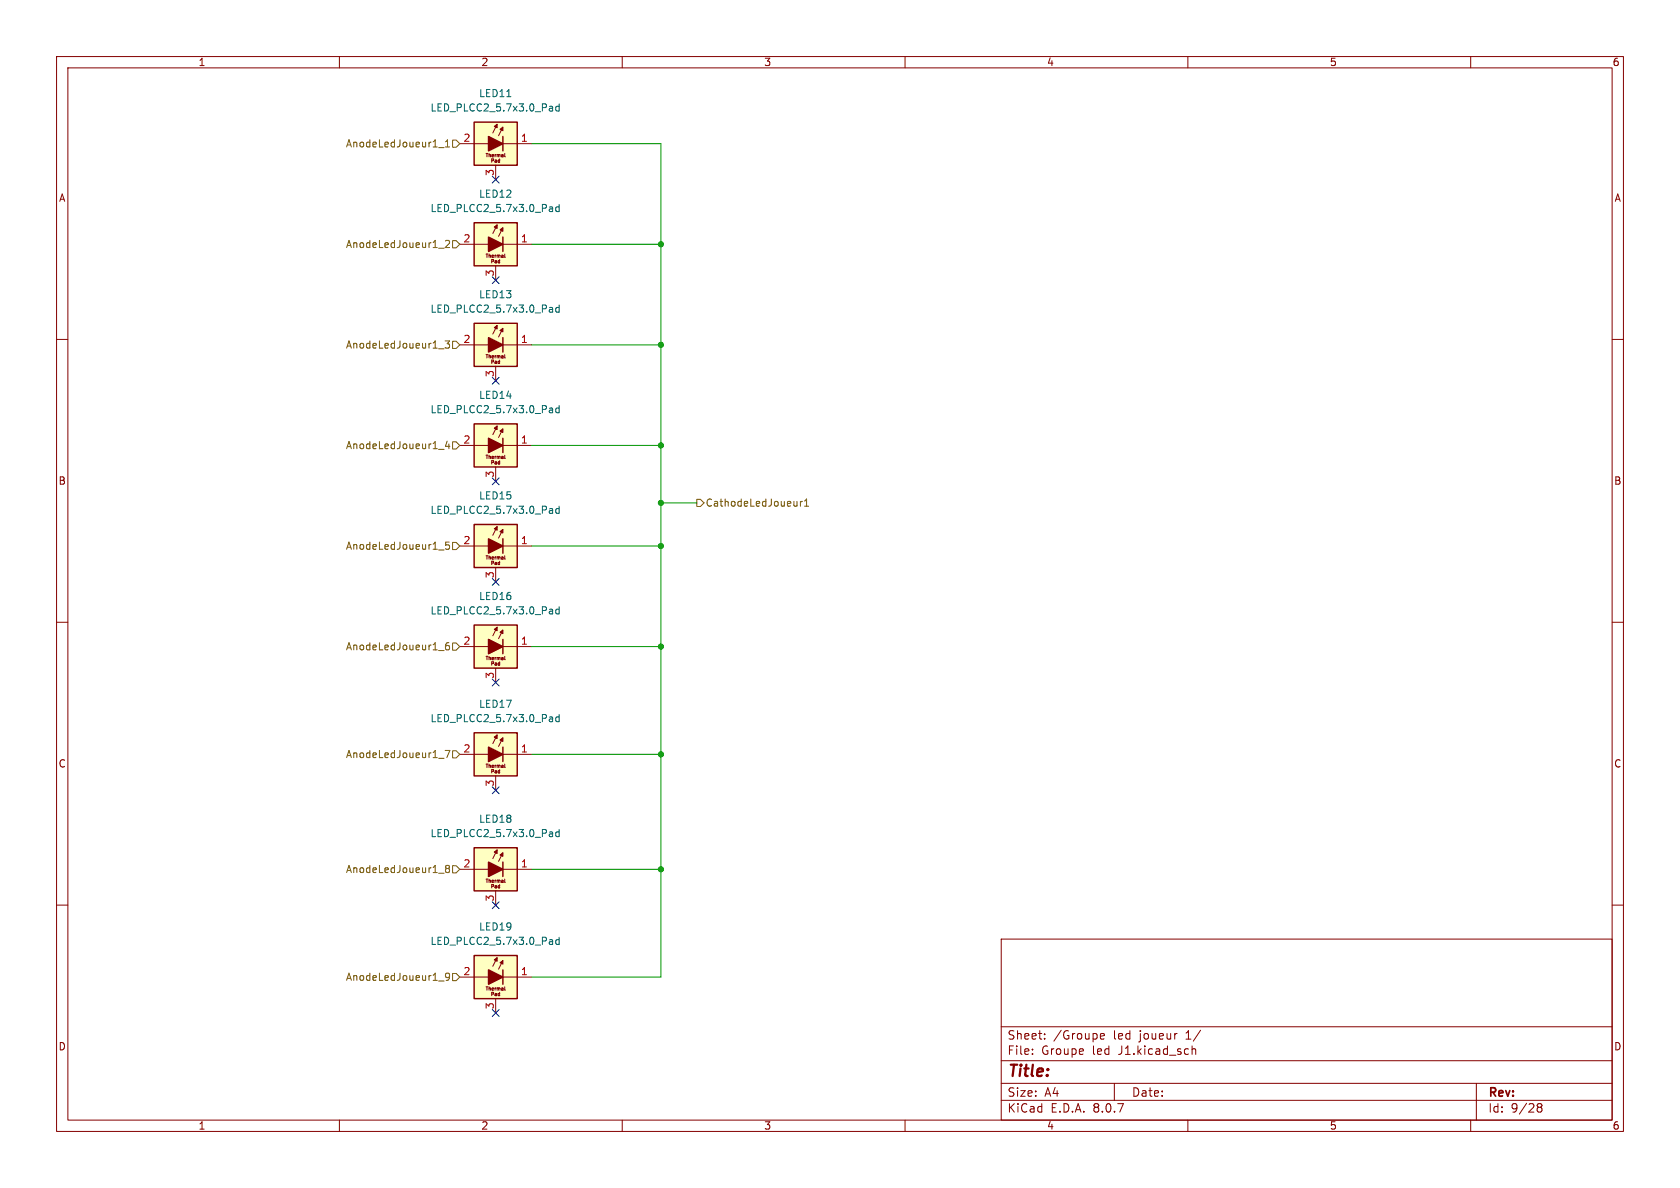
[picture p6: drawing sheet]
<svg xmlns="http://www.w3.org/2000/svg" width="297mm" height="210mm" viewBox="0 0 297 210" stroke-linecap="round" stroke-linejoin="round" font-family="sans-serif">
<g fill="none" stroke="#840000" stroke-width=".18">
<path d="M10 10h277v190h-277zM12 12h273v186h-273zM60 10v2M110 10v2M160 10v2M210 10v2M260 10v2M10 60h2M285 60h2M10 110h2M285 110h2M10 160h2"/>
<path d="M177 166h108v32h-108zM285 160h2M60 198v2M110 198v2M160 198v2M177 194.5h108M177 191.5h108M177 187.5h108M177 181.5h108M182.5 186.3v.1M182.5 185.5v.1M184.7 183.6v.1"/>
<path d="M184.7 182.8v.1M194.5 183.2l.7-.1v-.3l-.5-.1-.2 .2 .1 .7h.6M197 191.5v3M210 198v2M210.7 184.9v1.5M210.7 185.5l.3-.1 .3 .1 .1 .9M260 198v2M261 191.5v6.5M271.7 195.5l.3 .2M271.7 195.4l.3-.3 .5 .1 .1 .3-.3 .2M272 195.7h.3M272 195.7l-.3 .3"/>
<path d="M272.3 195.7l.3 .3-.1 .5-.5 .1-.3-.3"/>
</g>
<path d="M83.8 149.9h7.6v7.6h-7.6z" fill="#ffffc2"/>
<g fill="none" stroke="#840000" stroke-width=".18">
<path d="M81.3 153.7h5.1M85.9 155.4h.4M86.1 155.4v.6M86.5 155.4v.6M86.5 155.7l.2-.1v.4M86.9 156.7l.3-.1v-.2h-.3v.6M87 155.8l.3-.1-.1-.1-.2 .1v.3h.2M87.5 155.6v.4M87.5 156.6h.3v.3l-.2 .1-.1-.2 .3-.1M87.6 157.5v2.5M87.7 155.6l-.2 .1M87.9 150.2l-.8 1.6"/>
<path d="M87.9 155.6v.4M87.9 155.6l.2 .1M87.9 155.6v.1M88.1 155.7l.3-.1v.4M88.1 155.7v.3M88.3 156.4v.5h-.2v-.3h.2M88.7 155.6h.2v.4M88.9 150.7l-.8 1.6M88.9 153.7h5.1M88.9 155.7l-.2 .2v.1h.2M89.2 155.4l.1 .6"/>
</g>
<path d="M83.8 149.9h7.6v7.6h-7.6zM88.9 152.4v2.5" fill="none" stroke="#840000" stroke-width=".25"/>
<g fill="#840000" stroke="#840000" stroke-width=".18">
<path d="M87.4 150.6l.5-.4v.7z"/>
<path d="M88.4 151.1l.5-.4v.7z"/>
</g>
<path d="M86.4 152.4l2.5 1.3-2.5 1.2z" fill="#840000" stroke="#840000" stroke-width=".25"/>
<path d="M97.5 147.1l.2 .1v.7M97.7 147.8l-.4 .1M97.7 147.4h-.4M98.8 147.1h-.3l-.3 .2 .2 .5h.4M98.8 146.6v1.3" fill="none" stroke="#006464" stroke-width=".18"/>
<path d="M83.8 168.9h7.6v7.6h-7.6z" fill="#ffffc2"/>
<g fill="none" stroke="#840000" stroke-width=".18">
<path d="M81.3 172.7h5.1M85.9 174.4h.4M86.1 174.4v.6M86.5 174.4v.6M86.5 174.7h.2v.3M86.9 175.7h.3v-.2l-.3-.1v.6M87 174.8h.3l-.1-.1h-.2v.3h.2M87.5 174.6v.4M87.5 175.6l.3 .1v.3h-.2l-.1-.2h.3M87.6 176.5v2.6M87.7 174.6l-.2 .2M87.9 169.3l-.8 1.5"/>
<path d="M87.9 174.6v.4M87.9 174.7h.2M87.9 174.7h.1M88.1 174.7h.3v.3M88.1 174.7v.3M88.3 175.4v.6h-.2v-.3l.2-.1M88.7 174.7h.2v.3M88.9 169.8l-.8 1.5M88.9 172.7h5.1M88.9 174.8l-.2 .1v.1h.2M89.2 174.4l.1 .6"/>
</g>
<path d="M83.8 168.9h7.6v7.6h-7.6zM88.9 171.5v2.5" fill="none" stroke="#840000" stroke-width=".25"/>
<g fill="#840000" stroke="#840000" stroke-width=".18">
<path d="M87.4 169.7l.5-.4v.6z"/>
<path d="M88.4 170.2l.5-.4v.6z"/>
</g>
<path d="M86.4 171.5l2.5 1.2-2.5 1.3z" fill="#840000" stroke="#840000" stroke-width=".25"/>
<path d="M97.5 166.1l.2 .2v.6M97.7 166.9h-.4M97.7 166.4l-.4 .1M98.8 166.2l-.3-.1-.3 .2 .2 .6h.4M98.8 165.7v1.2" fill="none" stroke="#006464" stroke-width=".18"/>
<path d="M83.8 129.5h7.6v7.7h-7.6z" fill="#ffffc2"/>
<g fill="none" stroke="#840000" stroke-width=".18">
<path d="M81.3 133.4h5.1M85.9 135.1h.4M86.1 135.1v.6M86.5 135.1v.6M86.5 135.3h.2v.4M86.9 136.4l.3-.1v-.2l-.3-.1v.6M87 135.5l.3-.1-.1-.1-.2 .1v.2h.2M87.5 135.3v.4M87.5 136.3h.3v.3M87.6 137.2v2.5M87.7 135.3l-.2 .1M87.8 136.4l-.3 .1 .1 .1h.2"/>
<path d="M87.9 129.9l-.8 1.5M87.9 135.3v.4M87.9 135.3l.2 .1M87.9 135.3h.1M88.1 135.4l.3-.1v.4M88.1 135.4v.3M88.3 136.3l-.3 .1 .1 .2h.2M88.3 136v.6M88.7 135.3h.2v.4M88.9 130.4l-.8 1.6M88.9 133.4h5.1M88.9 135.4l-.2 .1v.2l.2-.1"/>
<path d="M89.2 135.1l.1 .6"/>
</g>
<path d="M83.8 129.5h7.6v7.7h-7.6zM88.9 132.1v2.5" fill="none" stroke="#840000" stroke-width=".25"/>
<g fill="#840000" stroke="#840000" stroke-width=".18">
<path d="M87.4 130.3l.5-.4v.7z"/>
<path d="M88.4 130.8l.5-.4v.7z"/>
</g>
<path d="M86.4 132.1l2.5 1.3-2.5 1.2z" fill="#840000" stroke="#840000" stroke-width=".25"/>
<path d="M97.5 126.7l.2 .2v.7M97.7 127.5l-.4 .1M97.7 127l-.4 .1M98.8 126.8l-.3-.1-.3 .3 .2 .5h.4M98.8 126.3v1.3" fill="none" stroke="#006464" stroke-width=".18"/>
<path d="M83.8 21.6h7.6v7.6h-7.6z" fill="#ffffc2"/>
<g fill="none" stroke="#840000" stroke-width=".18">
<path d="M81.3 25.4h5.1M85.9 27.1h.4M86.1 27.1v.6M86.5 27.1v.6M86.5 27.4h.2v.3M86.9 28.4h.3v-.3h-.3v.6M87 27.5h.3l-.1-.1h-.2v.3h.2M87.5 27.3v.4M87.5 28.3l.3 .1v.3h-.2l-.1-.2 .3-.1M87.6 29.2v2.6M87.7 27.3l-.2 .1M87.9 22l-.8 1.5"/>
<path d="M87.9 27.4h.2M87.9 27.3v.4M88.1 28.3h.2M88.1 28.3h.1M88.1 27.4h.3v.3M88.1 27.4v.3M88.3 28.1v.6l-.2-.1v-.3M88.7 27.4h.2v.3h-.2v-.2h.2M88.9 22.5l-.8 1.5M88.9 25.4h5.1M89.2 27.1l.1 .6"/>
</g>
<path d="M83.8 21.6h7.6v7.6h-7.6zM88.9 24.1v2.6" fill="none" stroke="#840000" stroke-width=".25"/>
<g fill="#840000" stroke="#840000" stroke-width=".18">
<path d="M87.4 22.4l.5-.4v.6z"/>
<path d="M88.4 22.9l.5-.4v.6z"/>
</g>
<path d="M86.4 24.1l2.5 1.3-2.5 1.3z" fill="#840000" stroke="#840000" stroke-width=".25"/>
<path d="M89.6 17.1h.7M97.5 18.8l.2 .2v.6M97.7 19.6h-.4M97.7 19.1h-.4M98.8 18.8h-.3l-.3 .2 .2 .6h.4M98.8 18.4v1.2" fill="none" stroke="#006464" stroke-width=".18"/>
<path d="M83.8 39.4h7.6v7.6h-7.6z" fill="#ffffc2"/>
<g fill="none" stroke="#840000" stroke-width=".18">
<path d="M87.9 39.8l-.8 1.5M81.3 43.2h5.1M85.9 44.9h.4M86.1 44.9v.6M86.5 44.9v.6M86.5 45.2l.2-.1v.4M86.9 46.2h.3v-.3h-.3v.6M87 45.3l.3-.1-.1-.1-.2 .1v.3h.2M87.5 45.1v.4M87.5 46.1l.3 .1v.2l-.2 .1-.1-.2 .3-.1M87.6 47v2.5M87.7 45.1l-.2 .1"/>
<path d="M87.9 45.1v.4M87.9 45.1l.2 .1M87.9 45.1v.1M88.1 45.2l.3-.1v.4M88.1 45.2v.3M88.3 45.9v.5h-.2v-.3h.2M88.7 45.1h.2v.4M88.9 40.3l-.8 1.5M88.9 43.2h5.1M88.9 45.2l-.2 .2v.1h.2M89.2 44.9l.1 .6"/>
</g>
<path d="M83.8 39.4h7.6v7.6h-7.6zM88.9 41.9v2.6" fill="none" stroke="#840000" stroke-width=".25"/>
<g fill="#840000" stroke="#840000" stroke-width=".18">
<path d="M87.4 40.1l.5-.3v.6z"/>
<path d="M88.4 40.6l.5-.3v.6z"/>
</g>
<path d="M86.4 41.9l2.5 1.3-2.5 1.3z" fill="#840000" stroke="#840000" stroke-width=".25"/>
<path d="M97.5 36.6l.2 .1v.7M97.7 37.3l-.4 .1M97.7 36.9h-.4M98.8 36.6h-.3l-.3 .2 .2 .5h.4M98.8 36.1v1.3" fill="none" stroke="#006464" stroke-width=".18"/>
<path d="M83.8 57.2h7.6v7.6h-7.6z" fill="#ffffc2"/>
<g fill="none" stroke="#840000" stroke-width=".18">
<path d="M87.9 57.5l-.8 1.6M88.9 58l-.8 1.6M81.3 61h5.1M85.9 62.7h.4M86.1 62.7v.6M86.5 62.7v.6M86.5 62.9h.2v.4M86.9 64l.3-.1v-.2h-.3v.6M87 63.1l.3-.1-.1-.1-.2 .1v.3h.2M87.5 62.9v.4M87.5 63.9h.3v.4M87.5 62.9v.1"/>
<path d="M87.6 62.9h-.1M87.6 64.8v2.5M87.7 62.9h-.1M87.8 64l-.3 .1 .1 .2 .2-.1M87.9 62.9v.4M87.9 62.9l.2 .1M87.9 62.9h.1M88.1 63l.3-.1v.4M88.1 63v.3M88.3 63.9l-.3 .1 .1 .2h.2M88.3 63.7v.6M88.7 62.9h.2v.4"/>
<path d="M88.9 61h5.1M88.9 63l-.2 .1v.2h.2M89.2 62.7l.1 .6"/>
</g>
<path d="M83.8 57.2h7.6v7.6h-7.6zM88.9 59.7v2.5" fill="none" stroke="#840000" stroke-width=".25"/>
<g fill="#840000" stroke="#840000" stroke-width=".18">
<path d="M87.4 57.9l.5-.4v.7z"/>
<path d="M88.4 58.4l.5-.4v.7z"/>
</g>
<path d="M86.4 59.7l2.5 1.3-2.5 1.2z" fill="#840000" stroke="#840000" stroke-width=".25"/>
<path d="M97.5 54.3l.2 .2v.7M97.7 55.1l-.4 .1M97.7 54.6l-.4 .1M98.8 54.4l-.3-.1-.3 .3 .2 .5h.4M98.8 53.9v1.3" fill="none" stroke="#006464" stroke-width=".18"/>
<path d="M83.8 74.9h7.6v7.7h-7.6z" fill="#ffffc2"/>
<g fill="none" stroke="#840000" stroke-width=".18">
<path d="M81.3 78.7h5.1M87.9 75.3l-.8 1.5M88.9 75.8l-.8 1.5M88.9 78.7h5.1M85.9 80.5h.4M86.1 80.5v.6M86.5 80.5v.6M86.5 80.7h.2v.4M86.9 81.7h.3v-.2l-.3-.1v.6M87 80.9l.3-.1-.1-.1-.2 .1v.2h.2M87.5 80.7v.4M87.5 81.7h.3v.3"/>
<path d="M87.5 80.7v.1M87.6 80.7h-.1M87.6 82.6v2.5M87.7 80.7h-.1M87.8 81.8l-.3 .1 .1 .1h.2M87.9 80.7v.4M87.9 80.7l.2 .1M87.9 80.7h.1M88.1 82h.1M88.1 81.7v.3M88.1 81.7h.2M88.1 82h.2"/>
<path d="M88.1 81.7h.1M88.1 80.8l.3-.1v.4M88.1 80.8v.3M88.3 81.4v.6M88.7 80.7l.2 .1v.3h-.2v-.2l.2-.1M89.2 80.5l.1 .6"/>
</g>
<path d="M83.8 74.9h7.6v7.7h-7.6zM88.9 77.5v2.5" fill="none" stroke="#840000" stroke-width=".25"/>
<g fill="#840000" stroke="#840000" stroke-width=".18">
<path d="M87.4 75.7l.5-.4v.6z"/>
<path d="M88.4 76.2l.5-.4v.7z"/>
</g>
<path d="M86.4 77.5l2.5 1.2-2.5 1.3z" fill="#840000" stroke="#840000" stroke-width=".25"/>
<path d="M97.5 72.1l.2 .2v.7M97.7 72.9l-.4 .1M97.7 72.4l-.4 .1M98.8 72.2l-.3-.1-.3 .3 .2 .5h.4M98.8 71.7v1.3" fill="none" stroke="#006464" stroke-width=".18"/>
<path d="M83.8 92.7h7.6v7.6h-7.6z" fill="#ffffc2"/>
<g fill="none" stroke="#840000" stroke-width=".18">
<path d="M81.3 96.5h5.1M85.9 98.2h.4M86.1 98.2v.6M86.5 98.2v.6M86.5 98.5h.2v.3M86.9 99.5h.3v-.2l-.3-.1v.6M87 98.6h.3l-.1-.1h-.2v.3h.2M87.5 98.4v.4M87.5 99.4l.3 .1v.3h-.2l-.1-.2h.3M87.7 98.4l-.2 .2M87.9 93.1l-.8 1.5M87.9 98.5h.2"/>
<path d="M87.9 98.4v.4M88.1 98.5h.3v.3M88.1 98.5v.3M88.3 99.2v.6h-.2v-.3l.2-.1M88.7 98.5h.2v.3M88.9 93.6l-.8 1.5M88.9 96.5h5.1M88.9 98.6l-.2 .1v.1h.2M89.2 98.2l.1 .6M87.6 100.3v2.6"/>
</g>
<path d="M83.8 92.7h7.6v7.6h-7.6zM88.9 95.3v2.5" fill="none" stroke="#840000" stroke-width=".25"/>
<g fill="#840000" stroke="#840000" stroke-width=".18">
<path d="M87.4 93.5l.5-.4v.6z"/>
<path d="M88.4 94l.5-.4v.6z"/>
</g>
<path d="M86.4 95.3l2.5 1.2-2.5 1.3z" fill="#840000" stroke="#840000" stroke-width=".25"/>
<path d="M97.5 89.9l.2 .2v.6M97.7 90.7h-.4M97.7 90.2l-.4 .1M98.8 90l-.3-.1-.3 .2 .2 .6h.4M98.8 89.5v1.2" fill="none" stroke="#006464" stroke-width=".18"/>
<path d="M83.8 110.5h7.6v7.6h-7.6z" fill="#ffffc2"/>
<g fill="none" stroke="#840000" stroke-width=".18">
<path d="M81.3 114.3h5.1M85.9 116h.4M86.1 116v.6M86.5 116v.6M86.5 116.3h.2v.3M86.9 117.3h.3v-.3h-.3v.6M87 116.4h.3l-.1-.1h-.2v.3h.2M87.5 116.2v.4M87.5 117.2h.3v.4M87.6 118.1v2.6M87.7 116.2l-.2 .1M87.8 117.3l-.3 .1 .1 .2h.2"/>
<path d="M87.9 110.9l-.8 1.5M87.9 116.2v.4M87.9 116.3h.2M87.9 116.3h.1M88.1 116.3h.3v.3M88.1 116.3v.3M88.3 117.2l-.3 .1 .1 .3h.2M88.3 117v.6M88.7 116.3h.2v.3M88.9 111.4l-.8 1.5M88.9 114.3h5.1M88.9 116.4l-.2 .1v.1h.2"/>
<path d="M89.2 116l.1 .6"/>
</g>
<path d="M83.8 110.5h7.6v7.6h-7.6zM88.9 113v2.6" fill="none" stroke="#840000" stroke-width=".25"/>
<g fill="#840000" stroke="#840000" stroke-width=".18">
<path d="M87.4 111.3l.5-.4v.6z"/>
<path d="M88.4 111.8l.5-.4v.6z"/>
</g>
<path d="M86.4 113l2.5 1.3-2.5 1.3z" fill="#840000" stroke="#840000" stroke-width=".25"/>
<path d="M97.5 107.7l.2 .2v.6M97.7 108.5h-.4M97.7 108h-.4M98.8 107.7h-.3l-.3 .2 .2 .6h.4M98.8 107.3v1.2" fill="none" stroke="#006464" stroke-width=".18"/>
<g fill="none" stroke="#725600" stroke-width=".18">
<path d="M77.5 26.1h1M78.8 26h.7M78.8 25.1l.3-.4v1.3M80 24.8h.6l.7 .6-.7 .6h-.6zM77.5 43.9h1M78.8 42.6l.4-.1 .3 .4-.8 .9h.8M80 42.5h.6l.7 .7-.7 .6h-.6zM77.5 79.4h1M77.5 61.7h1M78.7 60.3h.8l-.4 .5 .3 .1v.5l-.2 .1-.5-.1M79.1 78l-.3 .9h.7M79.4 78.5v.8"/>
<path d="M80 78.1h.6l.7 .6-.7 .7h-.6zM80 60.3h.6l.7 .7-.7 .6h-.6zM77.5 97.2h1M79.4 95.8h-.6v.6l.1-.1 .5 .1 .1 .2-.1 .4-.2 .1-.4-.1M80 95.9h.6l.7 .6-.7 .7h-.6zM123.2 88.3h.6l.7 .6-.7 .6h-.6zM141.5 88.6v.9M141.9 88.6l-.4 .3M142.2 89.5h.8M142.2 88.6l.4-.4v1.3M77.5 115h1M79.4 113.6l-.4 .1a.86 .86 0 0 0 0 1.2l.4-.1 .1-.5-.3-.2h-.2l-.2 .2"/>
<path d="M80 113.7h.6l.7 .6-.7 .6h-.6zM77.5 134.1h1M78.7 132.7h.8l-.5 1.2M80 132.7h.6l.7 .7-.7 .6h-.6zM77.5 154.4h1M79 153.5l-.2-.2 .2-.3h.2l.3 .2-.3 .3M79 153.5l-.2 .3v.3l.2 .1h.4l.1-.2v-.2l-.3-.3M79 153.5h.2M80 153h.6l.7 .7-.7 .6h-.6zM77.5 173.4h1M79.5 172.6l-.3 .2h-.2l-.2-.2 .1-.5 .3-.1 .2 .2a.84 .84 0 0 1-.3 1.1h-.2M80 172.1h.6l.7 .6-.7 .7h-.6z"/>
</g>
<path d="M94 25.4h22.8v147.3h-22.8M94 43.2h22.8M94 61h22.8M94 78.7h22.8M94 96.5h22.8M116.8 88.9h6.4M94 114.3h22.8M94 133.4h22.8M94 153.7h22.8" fill="none" stroke="#009600" stroke-width=".18"/>
<g fill="none" stroke="#000084" stroke-width=".18">
<path d="M87 31.1l1.2 1.3M88.2 31.1l-1.2 1.3M87 48.9l1.2 1.2M88.2 48.9l-1.2 1.2M87 66.7l1.2 1.2M88.2 66.7l-1.2 1.2M87 84.5l1.2 1.2M88.2 84.5l-1.2 1.2M87 102.3l1.2 1.2M88.2 102.3l-1.2 1.2M87 120l1.2 1.3M87 139.1l1.2 1.2"/>
<path d="M88.2 120l-1.2 1.3M88.2 139.1l-1.2 1.2M87 159.4l1.2 1.2M88.2 159.4l-1.2 1.2M87 178.5l1.2 1.2M88.2 178.5l-1.2 1.2"/>
</g>
<g fill="#009600" stroke="#009600" stroke-width=".18">
<circle cx="116.8" cy="114.3" r=".46"/>
<circle cx="116.8" cy="133.4" r=".46"/>
<circle cx="116.8" cy="153.7" r=".46"/>
<circle cx="116.8" cy="96.5" r=".46"/>
<circle cx="116.8" cy="43.2" r=".46"/>
<circle cx="116.8" cy="88.9" r=".46"/>
<circle cx="116.8" cy="61" r=".46"/>
<circle cx="116.8" cy="78.7" r=".46"/>
</g>
<text font-size="2.8" fill="#840000" x="178" y="190.9">Title:</text>
<g font-size="2.1" fill="#840000">
<text x="178" y="184">Sheet:</text>
<text x="186.2" y="184">/Groupe</text>
<text x="196.9" y="184">led</text>
<text x="201.6" y="184">joueur</text>
<text x="209.9" y="184">1/</text>
<text x="178" y="186.7">File:</text>
<text x="184.1" y="186.7">Groupe</text>
<text x="193.2" y="186.7">led</text>
<text x="197.9" y="186.7">J1.kicad_sch</text>
<text x="178" y="196.9">KiCad</text>
<text x="178" y="194.1">Size:</text>
<text x="184.7" y="194.1">A4</text>
<text x="185.7" y="196.9">E.D.A.</text>
<text x="193.3" y="196.9">8.0.7</text>
<text x="200" y="194.1">Date:</text>
<text x="263" y="194.3">Rev:</text>
<text x="263" y="196.9">Id:</text>
<text x="267.1" y="196.9">9/28</text>
</g>
<g font-size="1.8" fill="#840000">
<text x="35" y="11.9">1</text>
<text x="85" y="11.9">2</text>
<text x="135" y="11.9">3</text>
<text x="185" y="11.9">4</text>
<text x="235" y="11.9">5</text>
<text x="285" y="11.9">6</text>
<text x="10.3" y="35.9">A</text>
<text x="285.3" y="35.9">A</text>
<text x="10.3" y="85.9">B</text>
<text x="285.3" y="85.9">B</text>
<text x="10.3" y="135.9">C</text>
<text x="285.3" y="135.9">C</text>
<text x="10.3" y="185.9">D</text>
<text x="285.3" y="185.9">D</text>
<text x="35" y="199.9">1</text>
<text x="85" y="199.9">2</text>
<text x="135" y="199.9">3</text>
<text x="185" y="199.9">4</text>
<text x="235" y="199.9">5</text>
<text x="285" y="199.9">6</text>
</g>
<g font-size="1.8" fill="#006464">
<text x="84.6" y="17.4">LED11</text>
<text x="76" y="19.9">LED_PLCC2_5.7x3.0_Pad</text>
<text x="84.6" y="35.2">LED12</text>
<text x="76" y="37.7">LED_PLCC2_5.7x3.0_Pad</text>
<text x="84.6" y="52.9">LED13</text>
<text x="76" y="55.5">LED_PLCC2_5.7x3.0_Pad</text>
<text x="84.6" y="70.7">LED14</text>
<text x="76" y="73.3">LED_PLCC2_5.7x3.0_Pad</text>
<text x="84.6" y="88.5">LED15</text>
<text x="76" y="91">LED_PLCC2_5.7x3.0_Pad</text>
<text x="84.6" y="106.3">LED16</text>
<text x="76" y="108.8">LED_PLCC2_5.7x3.0_Pad</text>
<text x="84.6" y="125.3">LED17</text>
<text x="76" y="127.9">LED_PLCC2_5.7x3.0_Pad</text>
<text x="76" y="148.2">LED_PLCC2_5.7x3.0_Pad</text>
<text x="84.6" y="145.6">LED18</text>
<text x="76" y="167.2">LED_PLCC2_5.7x3.0_Pad</text>
<text x="84.6" y="164.7">LED19</text>
</g>
<g font-size="1.8" fill="#725600">
<text x="61.1" y="26.3">AnodeLedJoueur1_1</text>
<text x="61.1" y="44">AnodeLedJoueur1_2</text>
<text x="61.1" y="61.8">AnodeLedJoueur1_3</text>
<text x="61.1" y="79.6">AnodeLedJoueur1_4</text>
<text x="124.7" y="89.8">CathodeLedJoueur1</text>
<text x="61.1" y="97.4">AnodeLedJoueur1_5</text>
<text x="61.1" y="115.2">AnodeLedJoueur1_6</text>
<text x="61.1" y="134.2">AnodeLedJoueur1_7</text>
<text x="61.1" y="154.5">AnodeLedJoueur1_8</text>
<text x="61.1" y="173.6">AnodeLedJoueur1_9</text>
</g>
<g font-size="1.8" fill="#a90000">
<text x="81.8" y="25.1">2</text>
<text x="92" y="25.1">1</text>
<text x="87.4" y="31.2" transform="rotate(-90 87.4 31.2)">3</text>
<text x="81.8" y="42.9">2</text>
<text x="92" y="42.9">1</text>
<text x="87.4" y="49" transform="rotate(-90 87.4 49)">3</text>
<text x="81.8" y="60.7">2</text>
<text x="92" y="60.7">1</text>
<text x="87.4" y="66.7" transform="rotate(-90 87.4 66.7)">3</text>
<text x="81.8" y="78.5">2</text>
<text x="92" y="78.5">1</text>
<text x="87.4" y="84.5" transform="rotate(-90 87.4 84.5)">3</text>
<text x="81.8" y="96.3">2</text>
<text x="92" y="96.3">1</text>
<text x="87.4" y="102.3" transform="rotate(-90 87.4 102.3)">3</text>
<text x="81.8" y="114">2</text>
<text x="92" y="114">1</text>
<text x="87.4" y="120.1" transform="rotate(-90 87.4 120.1)">3</text>
<text x="81.8" y="133.1">2</text>
<text x="92" y="133.1">1</text>
<text x="87.4" y="139.1" transform="rotate(-90 87.4 139.1)">3</text>
<text x="81.8" y="153.4">2</text>
<text x="92" y="153.4">1</text>
<text x="87.4" y="159.5" transform="rotate(-90 87.4 159.5)">3</text>
<text x="81.8" y="172.5">2</text>
<text x="92" y="172.5">1</text>
<text x="87.4" y="178.5" transform="rotate(-90 87.4 178.5)">3</text>
</g>
</svg>
